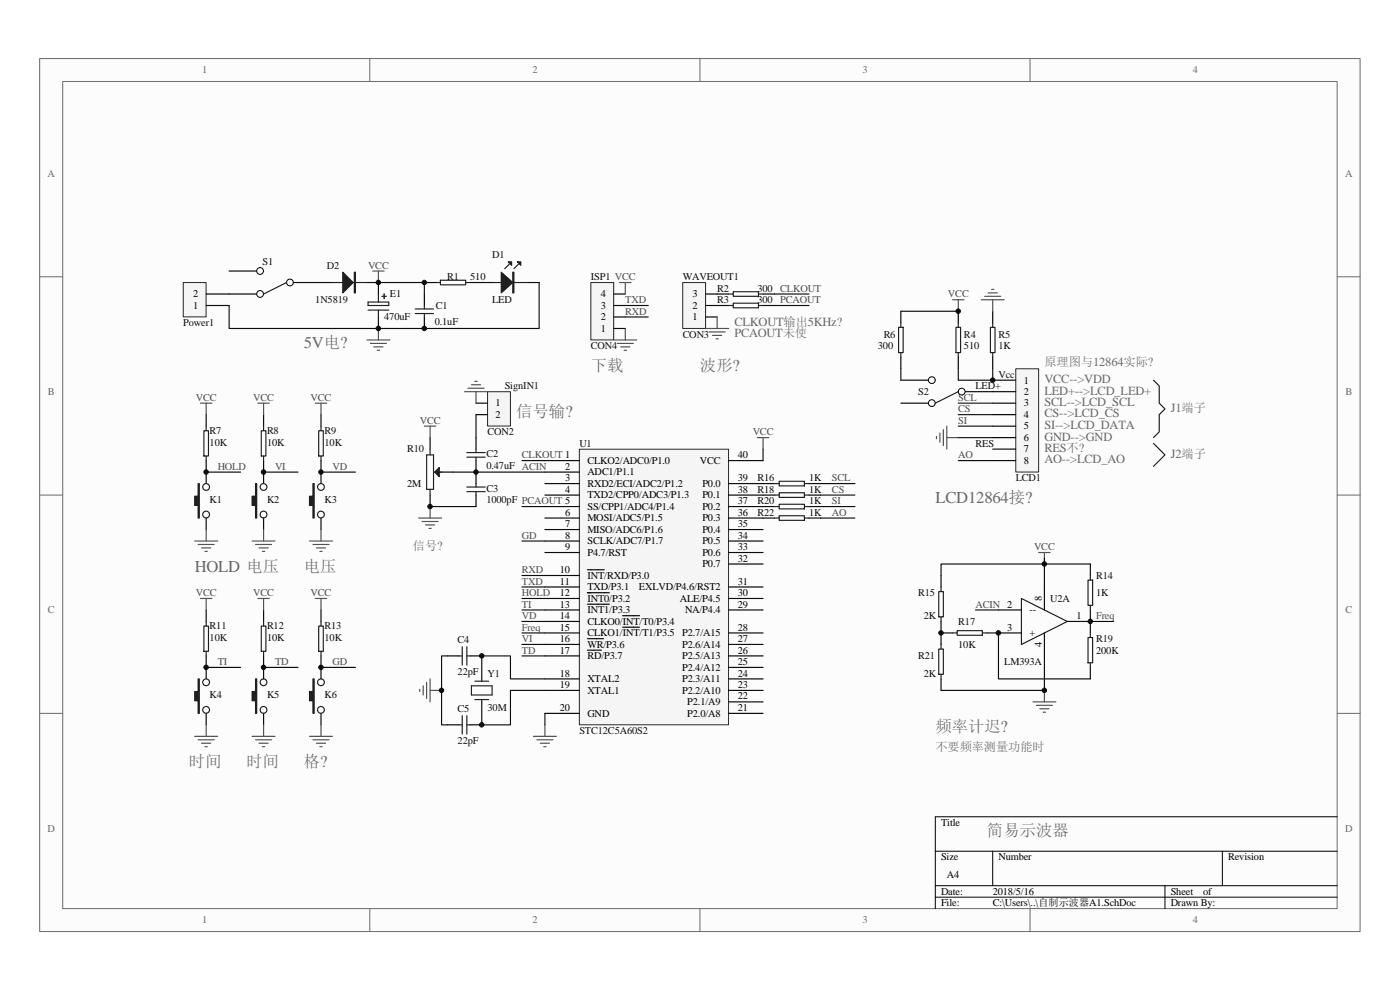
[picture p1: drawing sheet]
<svg xmlns="http://www.w3.org/2000/svg" width="297mm" height="210mm" viewBox="0 0 297 210" stroke-linecap="round" stroke-linejoin="round" font-family="sans-serif">
<path d="M8.4 12.4h280.1v185.2h-280.1z" fill="#fcfcfc"/>
<path d="M8.4 12.4h280.1v185.2h-280.1z" fill="none" stroke="#6a6a6a" stroke-width=".21"/>
<path d="M13.3 17.3h270.4v175.4h-270.4z" fill="#fcfcfc"/>
<g fill="none" stroke="#6a6a6a" stroke-width=".21">
<path d="M13.3 17.3h270.4v175.4h-270.4zM78.4 12.4v4.9M148.5 12.4v4.9M218.5 12.4v4.9M8.4 58.7h4.9M283.7 58.7h4.8M8.4 105h4.9M283.7 105h4.8M8.4 151.3h4.9M283.7 151.3h4.8M78.4 192.8v4.8M148.5 192.8v4.8"/>
<path d="M218.5 192.8v4.8"/>
</g>
<path d="M283.7 173.3h-85.3v19.5M198.4 180.6h85.3M198.4 187.9h85.3M198.4 190.3h85.3M210.6 180.6v7.3M247.1 187.9v4.9M259.3 180.6v7.3" fill="none" stroke="#000" stroke-width=".21"/>
<path d="M122.9 95.3h31.7v58.4h-31.7z" fill="#f5f5f5"/>
<path d="M122.9 95.3h31.7v58.4h-31.7z" fill="none" stroke="#262626" stroke-width=".21"/>
<g fill="none" stroke="#000" stroke-width=".24">
<path d="M43.7 88v2.4M43.7 97.7v4.9M55.9 88v2.4M55.9 97.7v4.9M68.1 88v2.4M68.1 97.7v4.9M115.6 97.7h7.3M154.6 97.7h7.3M43.7 109.9v2.4M55.9 109.9v2.4M68.1 109.9v2.4M115.6 100.1h7.3"/>
<path d="M115.6 102.6h7.3M115.6 105h7.3M115.6 107.5h7.3M115.6 109.9h7.3M115.6 112.3h7.3M115.6 114.8h7.3M115.6 117.2h7.3M154.6 102.6h7.3M154.6 105h7.3M154.6 107.5h7.3M154.6 109.9h7.3M154.6 112.3h7.3"/>
<path d="M154.6 114.8h7.3M154.6 119.6h7.3M154.6 117.2h7.3M43.7 129.4v2.4M43.7 139.1v4.9M55.9 129.4v2.4M55.9 139.1v4.9M115.6 139.1h7.3M115.6 136.7h7.3M115.6 134.3h7.3M115.6 122.1h7.3M115.6 124.5h7.3"/>
<path d="M115.6 126.9h7.3M115.6 129.4h7.3M115.6 131.8h7.3M124.6 120.9h3.6M124.6 125.7h4.7M124.6 128.2h4.7M124.6 135.5h3.4M124.6 137.9h3M132.1 130.6h3.6M132.1 133h3.6M154.6 139.1h7.3M154.6 136.7h7.3"/>
<path d="M154.6 134.3h7.3M154.6 124.5h7.3M154.6 126.9h7.3M154.6 129.4h7.3M43.7 151.3v2.5M55.9 151.3v2.5M115.6 151.3h7.3M115.6 146.4h7.3M115.6 144h7.3M154.6 151.3h7.3M154.6 148.9h7.3M154.6 146.4h7.3"/>
<path d="M154.6 144h7.3M154.6 141.6h7.3"/>
</g>
<g fill="none" stroke="#4c4c4c" stroke-width=".24">
<path d="M202.1 63.6h2.4M203.3 63.6v2.4M42.5 85.5h2.5M43.7 85.5v2.5M54.7 85.5h2.4M55.9 85.5v2.5M66.9 85.5h2.4M68.1 85.5v2.5M160.7 92.8h2.4M161.9 92.8v2.5M198.7 92.6v.5M199.4 91.9v1.9"/>
<path d="M200.1 91.1v3.4M200.9 90.4v4.9M200.9 92.8h2.4M41.3 114.8h4.9M42 115.5h3.4M42.8 116.2h1.9M43.5 117h.5M43.7 112.3v2.5M53.5 114.8h4.9M54.2 115.5h3.4M54.9 116.2h2M55.7 117h.5"/>
<path d="M55.9 112.3v2.5M65.7 114.8h4.8M66.4 115.5h3.4M67.1 116.2h2M67.9 117h.4M68.1 112.3v2.5M42.5 126.9h2.5M43.7 126.9v2.5M54.7 126.9h2.4M55.9 126.9v2.5M41.3 156.2h4.9M42 156.9h3.4"/>
<path d="M42.8 157.7h1.9M43.5 158.4h.5M43.7 153.8v2.4M53.5 156.2h4.9M54.2 156.9h3.4M54.9 157.7h2M55.7 158.4h.5M55.9 153.8v2.4M113.2 156.2h4.8M113.9 156.9h3.4M114.6 157.7h2M115.4 158.4h.4"/>
<path d="M115.6 153.8v2.4"/>
</g>
<g fill="none" stroke="#0e0e0e" stroke-width=".24">
<path d="M161.9 95.3v2.4M203.3 85.5h7.3M203.3 88h7.3M203.3 90.4h7.3M203.3 92.8h7.3M43.7 100.1h7.3M55.9 100.1h7.3M68.1 100.1h7.3M110.7 114.8h4.9M174.1 109.9h7.3M174.1 107.5h7.3M174.1 105h7.3"/>
<path d="M174.1 102.6h7.3M110.7 139.1h4.9M110.7 136.7h4.9M110.7 131.8h4.9M110.7 129.4h4.9M43.7 141.6h7.3M55.9 141.6h7.3M115.6 151.3v2.5"/>
</g>
<g fill="#1c1c1c" stroke="#1c1c1c" stroke-width=".24">
<path d="M42 102.6h.3v7.3h-.3v-2.7h-.7v-1.9h.7z" fill-rule="evenodd"/>
<path d="M54.2 102.6h.3v7.3h-.3v-2.7h-.7v-1.9h.7z" fill-rule="evenodd"/>
<path d="M66.4 102.6h.2v7.3h-.2v-2.7h-.7v-1.9h.7z" fill-rule="evenodd"/>
<path d="M42 144h.3v7.3h-.3v-2.7h-.7v-1.9h.7z" fill-rule="evenodd"/>
<path d="M54.2 144h.3v7.3h-.3v-2.7h-.7v-1.9h.7z" fill-rule="evenodd"/>
</g>
<g fill="none" stroke="#1c1c1c" stroke-width=".24">
<path d="M43.3 91.4h.9v5.3h-.9zM43.7 90.4v1M43.7 96.7v1M55.4 91.4h1v5.3h-1zM55.9 90.4v1M55.9 96.7v1M67.6 91.4h1v5.3h-1zM68.1 90.4v1M68.1 96.7v1M43.3 132.8h.9v5.4h-.9zM43.7 131.8v1M43.7 138.2v.9"/>
<path d="M55.4 132.8h1v5.4h-1zM55.9 131.8v1M55.9 138.2v.9"/>
<circle cx="43.7" cy="109.1" r=".72"/>
<circle cx="43.7" cy="103.3" r=".72"/>
<circle cx="55.9" cy="109.1" r=".72"/>
<circle cx="55.9" cy="103.3" r=".72"/>
<circle cx="68.1" cy="109.1" r=".72"/>
<circle cx="68.1" cy="103.3" r=".72"/>
<circle cx="43.7" cy="150.6" r=".72"/>
<circle cx="43.7" cy="144.7" r=".72"/>
<circle cx="55.9" cy="150.6" r=".72"/>
<circle cx="55.9" cy="144.7" r=".72"/>
</g>
<path d="M215.5 78.2h4.8v21.9h-4.8z" fill="#f5f5f5"/>
<path d="M215.5 78.2h4.8v21.9h-4.8z" fill="none" stroke="#262626" stroke-width=".21"/>
<g fill="none" stroke="#000" stroke-width=".24">
<path d="M191.1 66v2.5M191.1 75.8v2.4M203.3 66v2.5M203.3 75.8v2.4M210.6 66v2.5M210.6 75.8v2.4M210.6 80.6h4.9M210.6 83.1h4.9M210.6 85.5h4.9M210.6 88h4.9M210.6 90.4h4.9M210.6 92.8h4.9"/>
<path d="M210.6 95.3h4.9M210.6 97.7h4.9M161.9 102.6h2.4M161.9 105h2.4M161.9 107.5h2.4M161.9 109.9h2.4M171.6 102.6h2.5M171.6 105h2.5M171.6 107.5h2.5M171.6 109.9h2.5M68.1 129.4v2.4M68.1 139.1v4.9"/>
<path d="M94.9 139.1h2.4M99.8 139.1h2.4v4.9M68.1 151.3v2.5M94.9 153.8h2.4M102.2 148.9v4.9h-2.4"/>
</g>
<g fill="none" stroke="#1c1c1c" stroke-width=".24">
<path d="M190.6 69.4h1v5.4h-1zM191.1 68.5v.9M191.1 74.8v1M202.8 69.4h1v5.4h-1zM203.3 68.5v.9M203.3 74.8v1M210.1 69.4h1v5.4h-1zM210.6 68.5v.9M210.6 74.8v1M164.3 102.6h1M164.3 105h1M164.3 107.5h1"/>
<path d="M164.3 109.9h1M165.3 102.1h5.3v1h-5.3zM165.3 104.5h5.3v1h-5.3zM165.3 107h5.3v.9h-5.3zM165.3 109.4h5.3v1h-5.3zM170.6 102.6h1M170.6 105h1M170.6 107.5h1M170.6 109.9h1M67.6 132.8h1v5.4h-1zM68.1 131.8v1M68.1 138.2v.9"/>
<path d="M97.3 139.1h.8M98.1 137.2v3.9M99 137.2v3.9M99 139.1h.8M97.3 153.8h.8M98.1 151.8v3.9M99 151.8v3.9M99 153.8h.8M100 145.5h4.4v1.9h-4.4zM100.7 144.5h3M100.7 148.4h3M102.2 144v.5"/>
<path d="M102.2 148.4v.5"/>
<circle cx="68.1" cy="150.6" r=".72"/>
<circle cx="68.1" cy="144.7" r=".72"/>
</g>
<path d="M191.1 66h12.2M203.3 78.2v2.4h7.3v-2.4M203.3 97.7h7.3M94.9 139.1h-1.2v14.7h1.2M102.2 139.1h6.1v4.9h7.3M110.7 134.3h4.9M110.7 126.9h4.9M68.1 141.6h7.3M115.6 146.4h-7.3v7.4h-6.1" fill="none" stroke="#0e0e0e" stroke-width=".24"/>
<g fill="none" stroke="#4c4c4c" stroke-width=".24">
<path d="M208.2 63.6h4.8M208.9 62.9h3.4M209.6 62.1h2M210.4 61.4h.4M210.6 63.6v2.4M66.9 126.9h2.4M68.1 126.9v2.5M65.7 156.2h4.8M66.4 156.9h3.4M67.1 157.7h2M67.9 158.4h.4M68.1 153.8v2.4"/>
<path d="M89 146.2v.5M89.8 145.5v1.9M90.5 144.7v3.5M91.2 144v4.9M91.2 146.4h2.5"/>
</g>
<path d="M66.4 144h.2v7.3h-.2v-2.7h-.7v-1.9h.7z" fill-rule="evenodd" fill="#1c1c1c" stroke="#1c1c1c" stroke-width=".24"/>
<path d="M38.9 60h4.8v7.2h-4.8z" fill="#f5f5f5"/>
<path d="M38.9 59.9h4.8v7.3h-4.8z" fill="none" stroke="#262626" stroke-width=".21"/>
<g fill="none" stroke="#000" stroke-width=".24">
<path d="M68.1 59.9h2.4M77.8 59.9h2.5v2.5M90 59.9h2.5M99.8 59.9h4.8M111.9 59.9h2.5M43.7 64.8h4.9M43.7 62.4h4.9M80.3 67.2v2.5M90 62.4v2.4M90 67.2v2.5M91.2 92.8v2.5M101 92.8v2.5"/>
<path d="M101 97.7v2.4M91.2 105v2.5M93.7 100.1h2.4M211.8 129.4h4.9M211.8 134.3h4.9M221.6 124.5v4.9M221.6 134.3v4.8M226.4 131.8h4.9"/>
</g>
<g fill="none" stroke="#4c4c4c" stroke-width=".24">
<path d="M79.1 57.5h2.4M80.3 57.5v2.4M77.8 72.1h4.9M78.6 72.8h3.4M79.3 73.6h2M80 74.3h.5M80.3 69.7v2.4M90 90.4h2.5M91.2 90.4v2.4M88.8 109.9h4.9M89.5 110.6h3.4M90.3 111.4h1.9"/>
<path d="M91 112.1h.5M91.2 107.5v2.4M220.3 117.2h2.5M221.6 117.2v2.4M219.1 148.9h4.9M219.9 149.6h3.4M220.6 150.3h1.9M221.3 151.1h.5M221.6 146.4v2.5"/>
</g>
<g fill="none" stroke="#1c1c1c" stroke-width=".24">
<path d="M70.5 59.9h7.3M92.5 59.9h.9M93.4 59.4h5.4v1h-5.4zM98.8 59.9h1M104.6 59.9h7.3M108 56l-.9 1M110 56l-1 1M78.1 64.1h4.4v.7h-4.4zM78.1 65.8h4.4M80.3 62.4v1.7M80.3 65.8v1.4M81 62.9h1"/>
<path d="M81.5 62.4v.9M88.1 65.5h3.9M88.1 66.5h3.9M90 64.8v.7M90 66.5v.7M90.5 96.5h1.5v7.3h-1.5zM91.2 95.3v1.2M99 97h3.9M99 96h3.9M101 95.3v.7M101 97v.7M91.2 103.8v1.2"/>
<path d="M92 100.1h1.7M216.7 126.9l9.7 4.9-9.7 4.9z"/>
</g>
<path d="M80.3 59.9h9.7v2.5M96.1 100.1h19.5M231.3 131.8h4.9" fill="none" stroke="#0e0e0e" stroke-width=".24"/>
<g fill="#1c1c1c" stroke="#1c1c1c" stroke-width=".24">
<path d="M72.7 57.7l2.2 2.2-2.2 2.2z"/>
<path d="M106.3 57.7l2.5 2.2-2.5 2.2z"/>
<path d="M109.8 55.5h.7v.8z"/>
<path d="M107.8 55.5h.7v.8z"/>
<path d="M93.2 99.2v1.9l-1-1z"/>
<path d="M75.2 57.7h.2v4.4h-.2z" fill-rule="evenodd"/>
<path d="M108.8 57.7h.2v4.4h-.2z" fill-rule="evenodd"/>
</g>
<path d="M103.5 83.1h4.8v7.3h-4.8z" fill="#f5f5f5"/>
<path d="M103.4 83.1h4.9v7.3h-4.9z" fill="none" stroke="#262626" stroke-width=".21"/>
<path d="M101 85.5h2.4M101 88h2.4M101 100.1v2.5M101 105v2.5M231.3 119.6v2.5M199.6 122.1v2.4M199.6 131.8v4.9M199.6 134.3h2.5M209.4 134.3h2.4M231.3 129.4v4.9M199.6 144v2.4M231.3 141.6v2.4" fill="none" stroke="#000" stroke-width=".24"/>
<g fill="none" stroke="#1c1c1c" stroke-width=".24">
<path d="M99 104.3h3.9M99 103.3h3.9M101 102.6v.7M101 104.3v.7M199.2 137.7h.9v5.3h-.9zM199.2 125.5h.9v5.3h-.9zM199.6 124.5v1M199.6 130.8v1M199.6 136.7v1M202.1 134.3h.9M203 133.8h5.4v.9h-5.4zM208.4 134.3h1"/>
<path d="M230.8 123.1h1v5.3h-1zM230.8 135.2h1v5.4h-1zM231.3 122.1v1M231.3 128.4v1M231.3 134.3v.9M199.6 143v1M231.3 140.6v1"/>
</g>
<path d="M101 88v4.8M91.2 107.5h9.8M221.6 118.4v6.1M231.3 119.6h-31.7v2.5M206.9 129.4h4.9M211.8 134.3v9.7h19.5M221.6 139.1v7.3h-22" fill="none" stroke="#0e0e0e" stroke-width=".24"/>
<path d="M98.5 83.1h4.9M99.3 82.4h3.4M100 81.6h2M100.7 80.9h.5M101 83.1v2.4" fill="none" stroke="#4c4c4c" stroke-width=".24"/>
<path d="M125.4 60h4.8v12.1h-4.8z" fill="#f5f5f5"/>
<path d="M125.3 59.9h4.9v12.2h-4.9z" fill="none" stroke="#262626" stroke-width=".21"/>
<path d="M130.2 69.7h2.4M130.2 67.2h2.4M130.2 64.8h2.4M130.2 62.4h2.4" fill="none" stroke="#000" stroke-width=".24"/>
<path d="M131.4 59.9h2.5M132.6 59.9v2.5M130.2 72.1h4.9M130.9 72.8h3.5M131.7 73.6h1.9M132.4 74.3h.5M132.6 69.7v2.4" fill="none" stroke="#4c4c4c" stroke-width=".24"/>
<path d="M132.6 67.2h4.9M132.6 64.8h4.9M110.7 124.5h4.9M110.7 122.1h4.9" fill="none" stroke="#0e0e0e" stroke-width=".24"/>
<path d="M144.9 60h4.8v9.7h-4.8z" fill="#f5f5f5"/>
<path d="M144.8 59.9h4.9v9.8h-4.9z" fill="none" stroke="#262626" stroke-width=".21"/>
<path d="M149.7 67.2h2.4M149.7 64.8h4.9M149.7 62.4h4.9M161.9 64.8h2.4M161.9 62.4h2.4M203.3 83.1h7.3" fill="none" stroke="#000" stroke-width=".24"/>
<path d="M149.7 69.7h4.9M150.4 70.4h3.4M151.2 71.1h1.9M151.9 71.9h.5M152.1 67.2v2.5" fill="none" stroke="#4c4c4c" stroke-width=".24"/>
<path d="M164.3 64.8h7.3M164.3 62.4h7.3M110.7 97.7h4.9M110.7 107.5h4.9" fill="none" stroke="#0e0e0e" stroke-width=".24"/>
<path d="M154.6 62.4h.9M154.6 64.8h.9M155.5 61.9h5.4v1h-5.4zM155.5 64.3h5.4v1h-5.4zM160.9 62.4h1M160.9 64.8h1" fill="none" stroke="#1c1c1c" stroke-width=".24"/>
<circle cx="204" cy="83.1" r=".72" fill="#fcfcfc" stroke="#000" stroke-width=".21"/>
<path d="M191.1 85.5h7.3" fill="none" stroke="#000" stroke-width=".24"/>
<circle cx="197.7" cy="85.5" r=".72" fill="#fcfcfc" stroke="#000" stroke-width=".21"/>
<path d="M191.1 80.6h7.3" fill="none" stroke="#000" stroke-width=".24"/>
<circle cx="197.7" cy="80.6" r=".72" fill="#fcfcfc" stroke="#000" stroke-width=".21"/>
<path d="M203.3 83.1l-4.9 2.4" fill="none" stroke="#1c1c1c" stroke-width=".24"/>
<path d="M60.8 59.9h7.3" fill="none" stroke="#000" stroke-width=".24"/>
<circle cx="61.5" cy="59.9" r=".72" fill="#fcfcfc" stroke="#000" stroke-width=".21"/>
<path d="M48.6 62.4h7.3" fill="none" stroke="#000" stroke-width=".24"/>
<circle cx="55.2" cy="62.4" r=".72" fill="#fcfcfc" stroke="#000" stroke-width=".21"/>
<path d="M48.6 57.5h7.3" fill="none" stroke="#000" stroke-width=".24"/>
<circle cx="55.2" cy="57.5" r=".72" fill="#fcfcfc" stroke="#000" stroke-width=".21"/>
<path d="M60.8 59.9l-4.9 2.5M244.7 80.6l1.2 1.3v3.6l1.2 1.2-1.2 1.3v3.6l-1.2 1.2M244.7 94l2.4 2.5-2.4 2.4" fill="none" stroke="#1c1c1c" stroke-width=".24"/>
<path d="M114.4 59.9v9.8h-65.8v-4.9M191.1 78.2v2.4" fill="none" stroke="#0e0e0e" stroke-width=".24"/>
<g fill="#0e0e0e" stroke="#0e0e0e" stroke-width=".21">
<circle cx="43.7" cy="141.6" r=".48"/>
<circle cx="43.7" cy="100.1" r=".48"/>
<circle cx="55.9" cy="141.6" r=".48"/>
<circle cx="55.9" cy="100.1" r=".48"/>
<circle cx="68.1" cy="141.6" r=".48"/>
<circle cx="68.1" cy="100.1" r=".48"/>
<circle cx="80.3" cy="69.7" r=".48"/>
<circle cx="80.3" cy="59.9" r=".48"/>
<circle cx="90" cy="69.7" r=".48"/>
<circle cx="90" cy="59.9" r=".48"/>
<circle cx="91.2" cy="107.4" r=".48"/>
<circle cx="93.7" cy="146.4" r=".48"/>
<circle cx="101" cy="100.1" r=".48"/>
<circle cx="102.2" cy="153.7" r=".48"/>
<circle cx="102.2" cy="139.1" r=".48"/>
<circle cx="199.6" cy="134.2" r=".48"/>
<circle cx="203.3" cy="66" r=".48"/>
<circle cx="210.6" cy="80.6" r=".48"/>
<circle cx="211.8" cy="134.2" r=".48"/>
<circle cx="221.5" cy="146.4" r=".48"/>
<circle cx="221.5" cy="119.6" r=".48"/>
<circle cx="231.3" cy="131.8" r=".48"/>
</g>
<g font-size="3.5" fill="#686868">
<text x="64.4" y="73.7">5V电?</text>
<text x="125.3" y="78.6">下载</text>
<text x="148.5" y="78.6">波形?</text>
<text x="109.5" y="88.4">信号输?</text>
<text x="198.4" y="106.7">LCD12864接?</text>
<text x="41.3" y="121.3">HOLD 电压</text>
<text x="64.4" y="121.3">电压</text>
<text x="198.4" y="155.4">频率计迟?</text>
<text x="40.1" y="162.7">时间</text>
<text x="52.3" y="162.7">时间</text>
<text x="64.4" y="162.7">格?</text>
<text x="209.4" y="177.3">简易示波器</text>
</g>
<g font-size="2.6" fill="#686868">
<text x="155.8" y="69.1">CLKOUT输出5KHz?</text>
<text x="155.8" y="71.5">PCAOUT未使</text>
<text x="221.6" y="77.6">原理图与12864实际?</text>
<text x="221.6" y="81.3">VCC--&gt;VDD</text>
<text x="221.6" y="83.7">LED+--&gt;LCD_LED+</text>
<text x="221.6" y="86.1">SCL--&gt;LCD_SCL</text>
<text x="221.6" y="88.6">CS--&gt;LCD_CS</text>
<text x="248.4" y="87.3">J1端子</text>
<text x="221.6" y="91">SI--&gt;LCD_DATA</text>
<text x="221.6" y="93.4">GND--&gt;GND</text>
<text x="221.6" y="95.9">RES不?</text>
<text x="221.6" y="98.3">AO--&gt;LCD_AO</text>
<text x="248.4" y="97.1">J2端子</text>
<text x="87.6" y="116.6">信号?</text>
<text x="198.4" y="159.2">不要频率测量功能时</text>
</g>
<g font-size="2.2" fill="#696969">
<text x="42.9" y="15.5">1</text>
<text x="112.9" y="15.5">2</text>
<text x="183" y="15.5">3</text>
<text x="253" y="15.5">4</text>
<text x="10.1" y="37.5">A</text>
<text x="285.4" y="37.5">A</text>
<text x="10.2" y="83.8">B</text>
<text x="285.4" y="83.8">B</text>
<text x="10.2" y="130.1">C</text>
<text x="285.4" y="130.1">C</text>
<text x="10.1" y="176.4">D</text>
<text x="285.4" y="176.4">D</text>
<text x="42.9" y="195.9">1</text>
<text x="112.9" y="195.9">2</text>
<text x="183" y="195.9">3</text>
<text x="253" y="195.9">4</text>
</g>
<g font-size="2.2" fill="#0e0e0e">
<text x="55.7" y="56.3">S1</text>
<text x="69.3" y="57">D2</text>
<text x="94.9" y="59.4">R1</text>
<text x="99.8" y="59.4">510</text>
<text x="104.4" y="54.8">D1</text>
<text x="125.3" y="59.4">ISP1 VCC</text>
<text x="144.8" y="59.4">WAVEOUT1</text>
<text x="66.9" y="64.3">1N5819</text>
<text x="82.7" y="63.1">E1</text>
<text x="92.4" y="65.5">C1</text>
<text x="104.4" y="64.3">LED</text>
<text x="152.1" y="61.9">R2</text>
<text x="152.1" y="64.3">R3</text>
<text x="160.7" y="61.9">300</text>
<text x="160.7" y="64.3">300</text>
<text x="38.9" y="69.2">Power1</text>
<text x="81.5" y="68">470uF</text>
<text x="92.2" y="68.9">0.1uF</text>
<text x="144.8" y="71.6">CON3</text>
<text x="187.5" y="71.6">R6</text>
<text x="204.5" y="71.6">R4</text>
<text x="211.8" y="71.6">R5</text>
<text x="125.3" y="74">CON4</text>
<text x="186.2" y="74">300</text>
<text x="204.5" y="74">510</text>
<text x="211.8" y="74">1K</text>
<text x="107.1" y="82.6">SignIN1</text>
<text x="194.8" y="83.8">S2</text>
<text x="206.9" y="82.6">LED+</text>
<text x="211.8" y="80.1">Vcc</text>
<text x="44.5" y="92.1">R7</text>
<text x="44.5" y="94.5">10K</text>
<text x="56.7" y="92.1">R8</text>
<text x="56.7" y="94.5">10K</text>
<text x="68.8" y="92.1">R9</text>
<text x="68.8" y="94.5">10K</text>
<text x="86.4" y="96">R10</text>
<text x="103.4" y="92.3">CON2</text>
<text x="122.9" y="94.8">U1</text>
<text x="206.9" y="94.8">RES</text>
<text x="103.2" y="97">C2</text>
<text x="103.2" y="99.4">0.47uF ACIN</text>
<text x="44.5" y="106.7">K1</text>
<text x="56.7" y="106.7">K2</text>
<text x="68.8" y="106.7">K3</text>
<text x="86.4" y="103.3">2M</text>
<text x="103.2" y="104.3">C3</text>
<text x="103.2" y="106.7">1000pF PCAOUT 5</text>
<text x="160.7" y="102.1">R16</text>
<text x="160.7" y="104.5">R18</text>
<text x="160.7" y="106.9">R20</text>
<text x="171.6" y="102.1">1K</text>
<text x="171.6" y="104.5">1K</text>
<text x="171.6" y="106.9">1K</text>
<text x="215.5" y="102.1">LCD1</text>
<text x="160.7" y="109.4">R22</text>
<text x="171.6" y="109.4">1K</text>
<text x="232.5" y="122.8">R14</text>
<text x="194.8" y="126.4">R15</text>
<text x="196" y="131.3">2K</text>
<text x="222.8" y="127.6">U2A</text>
<text x="232.5" y="126.4">1K</text>
<text x="44.5" y="133.5">R11</text>
<text x="44.5" y="135.9">10K</text>
<text x="56.7" y="133.5">R12</text>
<text x="56.7" y="135.9">10K</text>
<text x="68.8" y="133.5">R13</text>
<text x="68.8" y="135.9">10K</text>
<text x="97.1" y="136.4">C4</text>
<text x="203.3" y="132.5">R17</text>
<text x="203.3" y="137.4">10K</text>
<text x="232.5" y="136.2">R19</text>
<text x="97.1" y="143.2">22pF</text>
<text x="103.4" y="143.5">Y1</text>
<text x="194.8" y="139.8">R21</text>
<text x="196" y="143.5">2K</text>
<text x="213" y="141.1">LM393A</text>
<text x="232.5" y="138.6">200K</text>
<text x="44.5" y="148.1">K4</text>
<text x="56.7" y="148.1">K5</text>
<text x="68.8" y="148.1">K6</text>
<text x="97.1" y="151.1">C5</text>
<text x="103.4" y="150.8">30M</text>
<text x="122.9" y="155.7">STC12C5A60S2</text>
<text x="97.1" y="157.9">22pF</text>
</g>
<g font-size="2.2" fill="#4c4c4c">
<text x="78.1" y="57">VCC</text>
<text x="132.6" y="64.3">TXD</text>
<text x="165.5" y="61.9">CLKOUT</text>
<text x="165.5" y="64.3">PCAOUT</text>
<text x="201.1" y="63.1">VCC</text>
<text x="132.6" y="66.7">RXD</text>
<text x="41.5" y="85">VCC</text>
<text x="53.7" y="85">VCC</text>
<text x="65.9" y="85">VCC</text>
<text x="89" y="89.9">VCC</text>
<text x="203.3" y="85">SCL</text>
<text x="203.3" y="87.5">CS</text>
<text x="203.3" y="89.9">SI</text>
<text x="159.7" y="92.3">VCC</text>
<text x="46.2" y="99.6">HOLD</text>
<text x="58.3" y="99.6">VI</text>
<text x="70.5" y="99.6">VD</text>
<text x="110.7" y="97.2">CLKOUT 1</text>
<text x="203.3" y="97.2">AO</text>
<text x="176.5" y="106.9">SI</text>
<text x="176.5" y="102.1">SCL</text>
<text x="176.5" y="104.5">CS</text>
<text x="176.5" y="109.4">AO</text>
<text x="110.7" y="114.2">GD</text>
<text x="219.4" y="116.7">VCC</text>
<text x="110.7" y="121.6">RXD</text>
<text x="110.7" y="124">TXD</text>
<text x="41.5" y="126.4">VCC</text>
<text x="53.7" y="126.4">VCC</text>
<text x="65.9" y="126.4">VCC</text>
<text x="110.7" y="128.9">TI</text>
<text x="110.7" y="131.3">VD</text>
<text x="110.7" y="126.4">HOLD</text>
<text x="206.9" y="128.9">ACIN 2</text>
<text x="232.5" y="131.3">Freq</text>
<text x="110.7" y="136.2">VI</text>
<text x="110.7" y="133.7">Freq</text>
<text x="46.2" y="141.1">TI</text>
<text x="58.3" y="141.1">TD</text>
<text x="70.5" y="141.1">GD</text>
<text x="110.7" y="138.6">TD</text>
</g>
<g font-size="2.2">
<text x="41" y="65.5">1</text>
<text x="41" y="63.1">2</text>
<text x="127.4" y="65.5">3</text>
<text x="127.4" y="63.1">4</text>
<text x="146.9" y="65.5">2</text>
<text x="146.9" y="63.1">3</text>
<text x="127.4" y="70.4">1</text>
<text x="127.4" y="68">2</text>
<text x="146.9" y="68">1</text>
<text x="217.2" y="81.4">1</text>
<text x="217.2" y="83.8">2</text>
<text x="105.1" y="86.2">1</text>
<text x="105.1" y="88.7">2</text>
<text x="217.2" y="86.2">3</text>
<text x="217.2" y="88.7">4</text>
<text x="217.2" y="91.1">5</text>
<text x="217.2" y="93.5">6</text>
<text x="217.2" y="96">7</text>
<text x="119.9" y="99.6">2</text>
<text x="124.6" y="98.4">CLKO2/ADC0/P1.0</text>
<text x="124.6" y="100.9">ADC1/P1.1</text>
<text x="148.5" y="98.4">VCC</text>
<text x="156.5" y="97.2">40</text>
<text x="217.2" y="98.4">8</text>
<text x="119.9" y="102.1">3</text>
<text x="119.9" y="104.5">4</text>
<text x="124.6" y="103.3">RXD2/ECI/ADC2/P1.2</text>
<text x="124.6" y="105.7">TXD2/CPP0/ADC3/P1.3</text>
<text x="149" y="103.3">P0.0</text>
<text x="149" y="105.7">P0.1</text>
<text x="156.5" y="102.1">39</text>
<text x="156.5" y="104.5">38</text>
<text x="156.5" y="106.9">37</text>
<text x="119.9" y="109.4">6</text>
<text x="119.9" y="111.8">7</text>
<text x="124.6" y="108.2">SS/CPP1/ADC4/P1.4</text>
<text x="124.6" y="110.6">MOSI/ADC5/P1.5</text>
<text x="124.6" y="113">MISO/ADC6/P1.6</text>
<text x="149" y="113">P0.4</text>
<text x="149" y="110.6">P0.3</text>
<text x="149" y="108.2">P0.2</text>
<text x="156.5" y="111.8">35</text>
<text x="156.5" y="109.4">36</text>
<text x="119.9" y="114.2">8</text>
<text x="119.9" y="116.7">9</text>
<text x="124.6" y="115.5">SCLK/ADC7/P1.7</text>
<text x="124.6" y="117.9">P4.7/RST</text>
<text x="149" y="117.9">P0.6</text>
<text x="149" y="115.5">P0.5</text>
<text x="156.5" y="119.1">32</text>
<text x="156.5" y="116.7">33</text>
<text x="156.5" y="114.2">34</text>
<text x="118.8" y="121.6">10</text>
<text x="118.8" y="124">11</text>
<text x="124.6" y="122.8">INT/RXD/P3.0</text>
<text x="124.6" y="125.2">TXD/P3.1</text>
<text x="135.5" y="125.2">EXLVD/P4.6/RST2</text>
<text x="149" y="120.3">P0.7</text>
<text x="156.5" y="124">31</text>
<text x="118.8" y="126.4">12</text>
<text x="118.8" y="128.9">13</text>
<text x="118.8" y="131.3">14</text>
<text x="124.6" y="127.6">INT0/P3.2</text>
<text x="124.6" y="130.1">INT1/P3.3</text>
<text x="144.2" y="127.6">ALE/P4.5</text>
<text x="145.3" y="130.1">NA/P4.4</text>
<text x="156.5" y="126.4">30</text>
<text x="156.5" y="128.9">29</text>
<text x="218.4" y="130.1">--</text>
<text x="221" y="127.4" transform="rotate(-90 221 127.4)">8</text>
<text x="228.4" y="131.3">1</text>
<text x="118.8" y="133.7">15</text>
<text x="118.8" y="136.2">16</text>
<text x="124.6" y="132.5">CLKO0/INT/T0/P3.4</text>
<text x="124.6" y="135">CLKO1/INT/T1/P3.5</text>
<text x="124.6" y="137.4">WR/P3.6</text>
<text x="144.7" y="137.4">P2.6/A14</text>
<text x="144.7" y="135">P2.7/A15</text>
<text x="156.5" y="136.2">27</text>
<text x="156.5" y="133.7">28</text>
<text x="213.7" y="133.7">3</text>
<text x="218.4" y="135">+</text>
<text x="221" y="137.3" transform="rotate(-90 221 137.3)">4</text>
<text x="118.8" y="138.6">17</text>
<text x="118.8" y="143.5">18</text>
<text x="124.6" y="139.8">RD/P3.7</text>
<text x="144.7" y="142.3">P2.4/A12</text>
<text x="144.7" y="139.8">P2.5/A13</text>
<text x="156.5" y="143.5">24</text>
<text x="156.5" y="141.1">25</text>
<text x="156.5" y="138.6">26</text>
<text x="118.8" y="145.9">19</text>
<text x="124.6" y="144.7">XTAL2</text>
<text x="124.6" y="147.2">XTAL1</text>
<text x="144.7" y="147.2">P2.2/A10</text>
<text x="144.7" y="144.7">P2.3/A11</text>
<text x="145.8" y="149.6">P2.1/A9</text>
<text x="156.5" y="148.4">22</text>
<text x="156.5" y="145.9">23</text>
<text x="118.8" y="150.8">20</text>
<text x="124.6" y="152">GND</text>
<text x="145.8" y="152">P2.0/A8</text>
<text x="156.5" y="150.8">21</text>
<text x="199.6" y="175.2">Title</text>
<text x="199.6" y="182.5">Size</text>
<text x="211.8" y="182.5">Number</text>
<text x="260.5" y="182.5">Revision</text>
<text x="199.6" y="189.8">Date:</text>
<text x="200.9" y="186.2">A4</text>
<text x="210.6" y="189.8">2018/5/16</text>
<text x="248.4" y="189.8">Sheet</text>
<text x="255.2" y="189.8">of</text>
<text x="199.6" y="192.2">File:</text>
<text x="210.6" y="192.2">C:\Users\..\自制示波器A1.SchDoc</text>
<text x="248.4" y="192.2">Drawn By:</text>
</g>
</svg>
